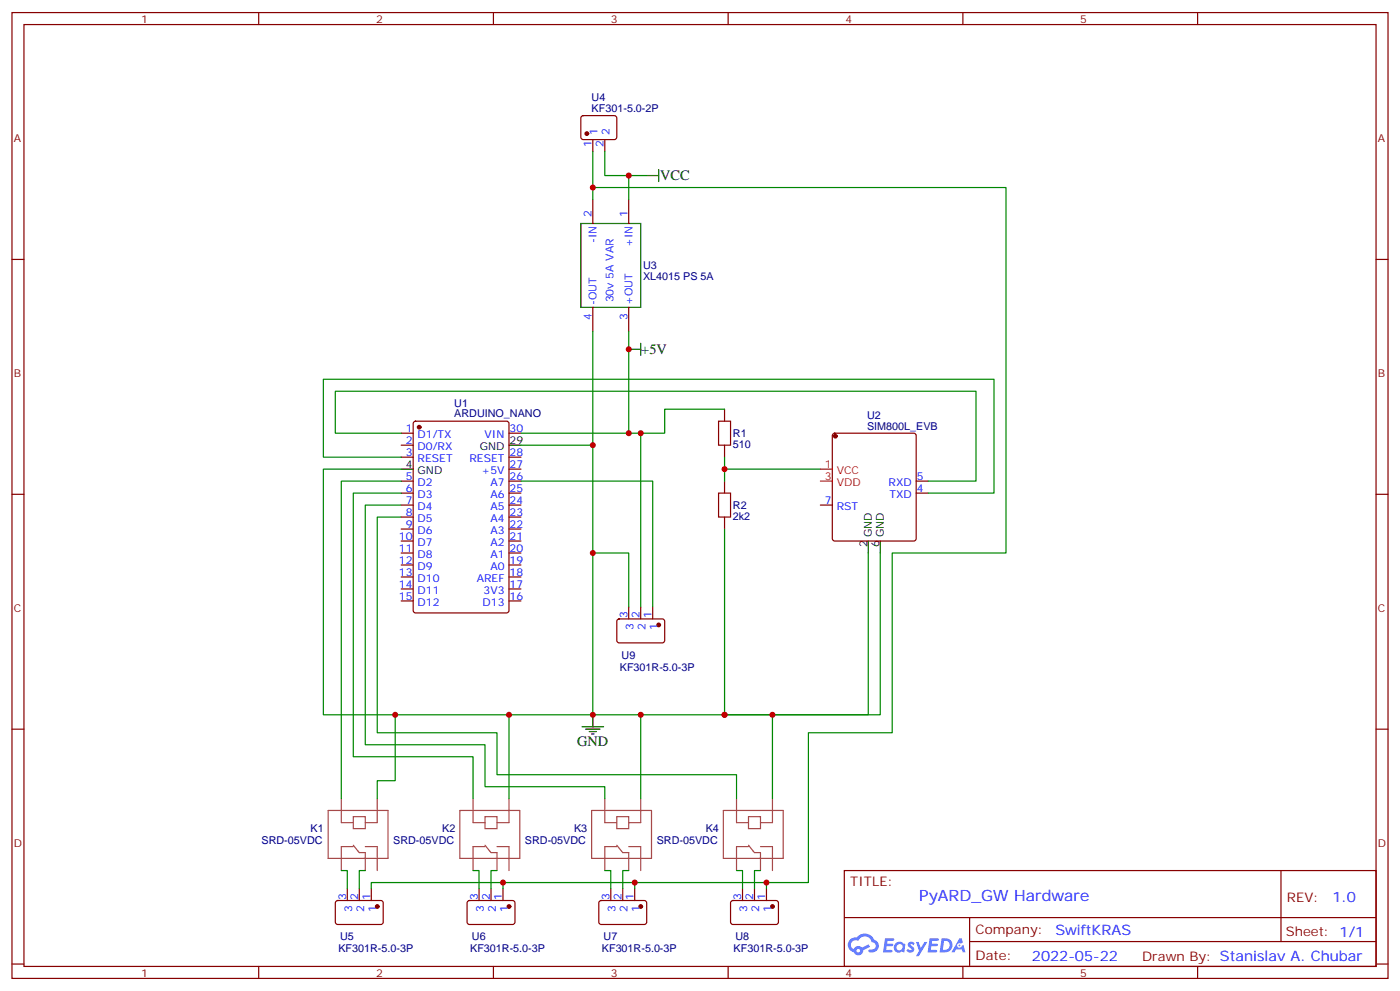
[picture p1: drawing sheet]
<svg xmlns="http://www.w3.org/2000/svg" width="412mm" height="292mm" viewBox="0 0 412 292" stroke-linecap="round" stroke-linejoin="round" font-family="sans-serif">
<g fill="none" stroke="#870000" stroke-width=".35">
<path d="M3.5 3.7h405.4v284.3h-405.4zM7.1 7.2h398.2v277.3h-398.2zM76.2 3.7v3.5M145.3 3.7v3.5M214.5 3.7v3.5M283.6 3.7v3.5M352.8 3.7v3.5M3.5 76.4h3.6M405.3 76.4h3.6M3.5 145.5h3.6M405.3 145.5h3.6M3.5 214.7h3.6"/>
<path d="M405.3 214.7h3.6M248.7 256.3h156.6v28.2h-156.6zM377.3 256.3v20.9M248.7 270.1h156.5M285.6 277.2h119.6M285.6 270.1v14.2M3.5 283.8h3.6M76.2 284.5v3.5M145.3 284.5v3.5M214.5 284.5v3.5M283.6 284.5v3.5M352.8 284.5v3.5"/>
<path d="M405.3 283.8h3.6"/>
</g>
<g fill="#5487ff">
<path d="M267.7 277.5a1.22 1.22 0 0 1 1.7 .2l-.4 .6a.47 .47 0 0 0-.3-.4 .47 .47 0 0 0-.5 .2l.1 .2a1.14 1.14 0 0 1 .8 1.8 1.14 1.14 0 0 1-1.9 0l-.2-.2 .5-.6 .7 .5a.29 .29 0 0 0 .3-.3 .29 .29 0 0 0-.2-.3 1.04 1.04 0 0 1-.6-1.7z"/>
<path d="M260.7 276.2h2.4l.3 .2-.2 .5-1.8 .1-.1 .8h1.5l.3 .4-.3 .4h-1.6l-.2 1.1h1.7l.2 .3-.2 .3-2.6 .1z"/>
<path d="M273.8 276.2h2.4l.3 .2-.1 .5-1.8 .1-.2 .8h1.6l.3 .4-.4 .4-1.6-.1-.1 1.1 1.7 .1 .2 .3-.2 .3-2.6 .1z"/>
<path d="M282.6 276.2h.7l.3 1.3-.6 .3a.69 .69 0 0 0-1 .3 .69 .69 0 0 0 .4 .9 .69 .69 0 0 0 .9-.6l.5-.2 .6 2.2h-.8l-.2-.9h-1.8l-.5 .9h-.8z"/>
<path d="M269.8 277.3h.8l.6 1.8 1.1-1.8h.9l-2.6 4.2h-.8l.9-1.5z"/>
<path d="M277.4 276.2l-.6 4.2h1.3a2.11 2.11 0 0 0 2.5-2.1 2.11 2.11 0 0 0-2.5-2.1zM278.1 277a1.39 1.39 0 0 1 1.7 1.4 1.39 1.39 0 0 1-1.8 1.2h-.3z"/>
<path d="M263.7 277.8a1.54 1.54 0 0 0-.1 2.2 1.54 1.54 0 0 0 2.2 .1l.6 .3 .3-2.3-.2-.3h-.4a1.49 1.49 0 0 0-2.4 0zM264 278.8a.94 .94 0 0 1 1.8 0 .94 .94 0 0 1-1.8 0z"/>
<path d="M250.4 276.6a2.18 2.18 0 0 0 1.1 3.7 1.44 1.44 0 0 0 1.6 .9 1.44 1.44 0 0 0 1.2-1.4l2-1.1-.5-.7-1.9 1a1.47 1.47 0 0 0-2.4 .4 1.39 1.39 0 0 1-.7-1.9 1.39 1.39 0 0 1 2-.5 2.12 2.12 0 0 1 2.2-1.3 2.12 2.12 0 0 1 1.9 1.7 1.14 1.14 0 0 1 1.1 1.4 1.14 1.14 0 0 1-1.7 .7 .43 .43 0 0 0-.5 .4 .43 .43 0 0 0 .4 .5 1.98 1.98 0 0 0 2.5-1.2 1.98 1.98 0 0 0-1.2-2.6 3.1 3.1 0 0 0-5.3-.6l-.9 .1zM252.3 279.9a.55 .55 0 0 1 1.1 0 .55 .55 0 0 1-1.1 0z"/>
<circle cx="282.6" cy="278.3" r=".26"/>
</g>
<g fill="none" stroke="#870000" stroke-width=".35">
<path d="M171.3 34.2l.5-.2 9.4 .1 .5 .6-.1 6-.6 .4-9.5-.1-.4-.6v-5.7zM174.6 41.1v3.5M174.6 58.7v7.1M178.2 41.1v3.5M185.2 58.7v7.1M174.6 90.5v7M185.2 90.5v7M118.2 127.5h3.5M118.2 131.1h3.5M118.2 134.6h3.5M121.9 124.2l.5-.2h26.8l.7 .4v55.3l-.4 .7h-27.1l-.6-.4-.1-55.3zM149.9 127.5h3.6"/>
<path d="M149.9 134.6h3.6M149.9 138.1h3.6M213.4 120.5v3.5M213.4 131.1v3.5M245.4 127.7l.5-.2h23.3l.5 .2 .2 .5v30.4l-.3 .5-.4 .2h-23.3l-.5-.3-.2-.4v-30.4zM118.2 141.6h3.5M118.2 145.2h3.5M118.2 148.7h3.5M118.2 152.2h3.5M118.2 155.8h3.5M118.2 159.3h3.5M149.9 141.6h3.6"/>
<path d="M149.9 145.2h3.6M149.9 148.7h3.6M149.9 152.2h3.6M149.9 155.8h3.6M149.9 159.3h3.6M213.4 141.6v3.6M213.4 152.2v3.6M241.7 148.7h3.5M269.9 141.6h3.5M269.9 145.2h3.5M118.2 162.8h3.5M118.2 166.3h3.5"/>
<path d="M118.2 169.9h3.5M118.2 173.4h3.5M118.2 176.9h3.5M149.9 162.8h3.6M149.9 166.3h3.6M149.9 169.9h3.6M149.9 173.4h3.6M149.9 176.9h3.6M185.2 178.7v3.5M188.7 178.7v3.5M192.3 178.7v3.5M181.9 182.4l.5-.2 13 .1 .4 .6-.1 5.9-.6 .5-13-.1-.4-.6v-5.7z"/>
<path d="M99 265.3l.5-.2 13 .1 .4 .6-.1 5.9-.6 .5-13-.1-.4-.6v-5.7zM102.3 261.6v3.5M105.8 261.6v3.5M109.4 261.6v3.5M137.8 265.3l.5-.2 13 .1 .4 .6-.1 5.9-.6 .5-13-.1-.4-.6v-5.7zM141.1 261.6v3.5M144.6 261.6v3.5M148.2 261.6v3.5M176.6 265.3l.5-.2 13 .1 .4 .6-.1 5.9-.6 .5-13-.1-.4-.6v-5.7zM179.9 261.6v3.5M183.4 261.6v3.5M187 261.6v3.5"/>
<path d="M215.4 265.3l.5-.2 13 .1 .4 .6-.1 5.9-.6 .5-13-.1-.4-.6v-5.7zM218.7 261.6v3.5M222.2 261.6v3.5M225.8 261.6v3.5"/>
</g>
<g fill="#870000" stroke="#870000" stroke-width=".35">
<circle cx="123.5" cy="125.8" r=".53"/>
<circle cx="246.1" cy="128.4" r=".53"/>
<circle cx="172.9" cy="39.3" r=".53"/>
<circle cx="111.1" cy="266.9" r=".53"/>
<circle cx="149.9" cy="266.9" r=".53"/>
<circle cx="188.7" cy="266.9" r=".53"/>
<circle cx="227.5" cy="266.9" r=".53"/>
<circle cx="194" cy="184" r=".53"/>
</g>
<g fill="none" stroke="#000" stroke-width=".35">
<path d="M190.5 51.7h3.5M194 49.9v3.5M171.1 65.8h17.6v24.7h-17.6zM185.2 102.8h3.5M188.7 101.1v3.5M118.2 138.1h3.5M149.9 131.1h3.6M255.8 159.3v3.5M259.3 159.3v3.5M171.4 214h6.4M172.5 214.7h4.2M173.6 215.4h2.1"/>
<path d="M174.3 216.1h.7M174.6 210.4v3.6"/>
</g>
<path d="M241.7 138.1h3.5M241.7 141.6h3.5" fill="none" stroke="#f00" stroke-width=".35"/>
<g fill="none" stroke="#008700" stroke-width=".35">
<path d="M174.6 55.2h121.7v107.6h-33.5v52.9h-24.7v44.1h-128.7v1.8M174.6 44.6v14.1M178.2 44.6v7.1h7v7M185.2 51.7h5.3M174.6 97.5v33.6M185.2 97.5v30h-31.7M118.2 138.1h-23v72.3h160.6v-47.6M118.2 134.6h-23v-22.9h197.6v33.5h-19.4M118.2 127.5h-19.4v-12.3h188.7v26.4h-14.1M153.5 131.1h21.1v79.3M188.7 127.5v51.2M213.4 120.5h-17.6v7h-10.6"/>
<path d="M213.4 134.6v7M213.4 138.1h28.3M118.2 141.6h-17.7v93.5M118.2 145.2h-14.1v77.6h35.2v12.3M118.2 148.7h-10.6v70.6h35.3v12.3h35.3v3.5M118.2 152.2h-7.1v63.5h35.3v12.4h70.6v7M153.5 141.6h38.8v37.1M213.4 155.8v54.6h45.9v-47.6M174.6 162.8h10.6v15.9M116.4 210.4v19.4h-5.3v5.3M149.9 210.4v24.7M188.7 210.4v24.7"/>
<path d="M227.5 210.4v24.7M100.5 256.3h1.8v5.3M107.6 256.3h-1.8v5.3M139.3 256.3h1.8v5.3M146.4 256.3h-1.8v5.3M148.2 259.8v1.8M178.2 256.3h1.7v5.3M185.2 256.3h-1.8v5.3M187 259.8v1.8M217 256.3h1.7v5.3M224 256.3h-1.8v5.3M225.8 259.8v1.8"/>
</g>
<path d="M211.7 124h3.5v7.1h-3.5zM211.7 145.2h3.5v7h-3.5z" fill="none" stroke="#a10000" stroke-width=".35"/>
<g fill="none" stroke="#a64a4a" stroke-width=".35">
<path d="M96.7 238.6h17.6v14.1h-17.6zM100.5 235.1v7.1h3.6M111.1 235.1v7.1h-3.5M135.5 238.6h17.6v14.1h-17.6zM139.3 235.1v7.1h3.6M149.9 235.1v7.1h-3.5M174.3 238.6h17.6v14.1h-17.6zM178.2 235.1v7.1h3.5M188.7 235.1v7.1h-3.5M213.1 238.6h17.6v14.1h-17.6zM217 235.1v7.1h3.5M227.5 235.1v7.1h-3.5"/>
<path d="M104.1 240.4h3.5v3.5h-3.5zM104.1 249.2h-3.6v7.1M104.1 248.8l1.7 2.2h1.8v5.3M107.6 249.2h3.5v7.1M142.9 240.4h3.5v3.5h-3.5zM142.9 249.2h-3.6v7.1M142.9 248.8l1.7 2.2h1.8v5.3M146.4 249.2h3.5v7.1M181.7 240.4h3.5v3.5h-3.5zM181.7 249.2h-3.5v7.1M181.7 248.8l1.7 2.2h1.8v5.3M185.2 249.2h3.5v7.1"/>
<path d="M220.5 240.4h3.5v3.5h-3.5zM220.5 249.2h-3.5v7.1M220.5 248.8l1.7 2.2h1.8v5.3M224 249.2h3.5v7.1"/>
</g>
<g fill="#c00">
<circle cx="213.4" cy="210.4" r=".88"/>
<circle cx="174.6" cy="210.4" r=".88"/>
<circle cx="174.6" cy="131.1" r=".88"/>
<circle cx="185.2" cy="102.8" r=".88"/>
<circle cx="185.2" cy="51.7" r=".88"/>
<circle cx="185.2" cy="127.5" r=".88"/>
<circle cx="213.4" cy="138.1" r=".88"/>
<circle cx="116.4" cy="210.4" r=".88"/>
<circle cx="149.9" cy="210.4" r=".88"/>
<circle cx="188.7" cy="210.4" r=".88"/>
<circle cx="227.5" cy="210.4" r=".88"/>
<circle cx="174.6" cy="55.2" r=".88"/>
<circle cx="148.2" cy="259.8" r=".88"/>
<circle cx="187" cy="259.8" r=".88"/>
<circle cx="225.8" cy="259.8" r=".88"/>
<circle cx="188.7" cy="127.5" r=".88"/>
<circle cx="174.6" cy="162.8" r=".88"/>
</g>
<text font-size="4.6" fill="#00f" x="270.8" y="265.3">PyARD_GW Hardware</text>
<g font-size="4.2">
<text x="194.5" y="53.1">VCC</text>
<text x="188.9" y="104.2">+5V</text>
<text x="170" y="219.6">GND</text>
</g>
<g font-size="4.2" fill="#00f">
<text x="392.5" y="265.6">1.0</text>
<text x="310.9" y="275.1">SwiftKRAS</text>
<text x="304" y="282.9">2022-05-22</text>
</g>
<g font-size="3.9" fill="#800">
<text x="250.5" y="260.9">TITLE:</text>
<text x="379.1" y="265.6">REV:</text>
<text x="287.4" y="275.1">Company:</text>
<text x="378.7" y="275.7">Sheet: 1/1</text>
<text x="287.4" y="282.8">Date:</text>
<text x="336.4" y="282.8">Drawn By: Stanislav A. Chubar</text>
</g>
<g font-size="3.2" fill="#800">
<text x="41.6" y="6.7">1</text>
<text x="110.8" y="6.7">2</text>
<text x="179.9" y="6.7">3</text>
<text x="249.1" y="6.7">4</text>
<text x="318.2" y="6.7">5</text>
<text x="4.1" y="41.8">A</text>
<text x="405.9" y="41.8">A</text>
<text x="4.1" y="110.9">B</text>
<text x="405.9" y="110.9">B</text>
<text x="4.1" y="180.1">C</text>
<text x="405.9" y="180.1">C</text>
<text x="4.1" y="249.2">D</text>
<text x="405.9" y="249.2">D</text>
<text x="41.6" y="287.5">1</text>
<text x="110.8" y="287.5">2</text>
<text x="179.9" y="287.5">3</text>
<text x="249.1" y="287.5">4</text>
<text x="318.2" y="287.5">5</text>
</g>
<g font-size="3.2" fill="#000080">
<text x="174.3" y="29.8">U4</text>
<text x="174.3" y="33">KF301-5.0-2P</text>
<text x="189.4" y="82.5">XL4015 PS 5A</text>
<text x="189.4" y="79.3">U3</text>
<text x="133.8" y="119.9">U1</text>
<text x="133.8" y="122.8">ARDUINO_NANO</text>
<text x="255.4" y="123.3">U2</text>
<text x="215.9" y="131.9">510</text>
<text x="215.9" y="128.7">R1</text>
<text x="255.4" y="126.5">SIM800L_EVB</text>
<text x="215.9" y="149.8">R2</text>
<text x="215.9" y="153">2k2</text>
<text x="182.6" y="197.5">KF301R-5.0-3P</text>
<text x="183.1" y="194">U9</text>
<text x="91.5" y="245.1">K1</text>
<text x="130.3" y="245.1">K2</text>
<text x="169.1" y="245.1">K3</text>
<text x="207.9" y="245.1">K4</text>
<text x="77" y="248.6">SRD-05VDC</text>
<text x="115.8" y="248.6">SRD-05VDC</text>
<text x="154.6" y="248.6">SRD-05VDC</text>
<text x="193.4" y="248.6">SRD-05VDC</text>
<text x="99.7" y="280.4">KF301R-5.0-3P</text>
<text x="100.2" y="276.9">U5</text>
<text x="138.5" y="280.4">KF301R-5.0-3P</text>
<text x="139" y="276.9">U6</text>
<text x="177.3" y="280.4">KF301R-5.0-3P</text>
<text x="177.8" y="276.9">U7</text>
<text x="216.1" y="280.4">KF301R-5.0-3P</text>
<text x="216.6" y="276.9">U8</text>
</g>
<g font-size="3.2" fill="#00f">
<text x="176" y="39.8" transform="rotate(-90 176 39.8)">1</text>
<text x="179.6" y="39.8" transform="rotate(-90 179.6 39.8)">2</text>
<text x="174.3" y="43.3" transform="rotate(-90 174.3 43.3)">1</text>
<text x="177.8" y="43.3" transform="rotate(-90 177.8 43.3)">2</text>
<text x="174.3" y="64" transform="rotate(-90 174.3 64)">2</text>
<text x="184.9" y="64" transform="rotate(-90 184.9 64)">1</text>
<text x="175.7" y="71.6" transform="rotate(-90 175.7 71.6)">-IN</text>
<text x="186.3" y="72.8" transform="rotate(-90 186.3 72.8)">+IN</text>
<text x="175.7" y="89.8" transform="rotate(-90 175.7 89.8)">-OUT</text>
<text x="180.7" y="89" transform="rotate(-90 180.7 89)">30v 5A VAR</text>
<text x="186.3" y="89.8" transform="rotate(-90 186.3 89.8)">+OUT</text>
<text x="174.3" y="94.3" transform="rotate(-90 174.3 94.3)">4</text>
<text x="184.9" y="94.3" transform="rotate(-90 184.9 94.3)">3</text>
<text x="119.5" y="127.2">1</text>
<text x="119.5" y="130.7">2</text>
<text x="123" y="128.9">D1/TX</text>
<text x="142.7" y="128.9">VIN</text>
<text x="150.1" y="127.2">30</text>
<text x="119.5" y="134.2">3</text>
<text x="123" y="132.5">D0/RX</text>
<text x="123" y="136">RESET</text>
<text x="138.3" y="136">RESET</text>
<text x="150.1" y="137.8">27</text>
<text x="150.1" y="134.2">28</text>
<text x="119.5" y="141.3">5</text>
<text x="123" y="143.1">D2</text>
<text x="141.8" y="139.5">+5V</text>
<text x="144.4" y="143.1">A7</text>
<text x="150.1" y="141.3">26</text>
<text x="261.7" y="143.1">RXD</text>
<text x="270.1" y="141.3">5</text>
<text x="119.5" y="144.8">6</text>
<text x="119.5" y="148.3">7</text>
<text x="123" y="146.6">D3</text>
<text x="144.4" y="146.6">A6</text>
<text x="150.1" y="148.3">24</text>
<text x="150.1" y="144.8">25</text>
<text x="243" y="148.3">7</text>
<text x="262" y="146.6">TXD</text>
<text x="270.1" y="144.8">4</text>
<text x="119.5" y="151.9">8</text>
<text x="119.5" y="155.4">9</text>
<text x="123" y="150.1">D4</text>
<text x="123" y="153.6">D5</text>
<text x="144.4" y="153.6">A4</text>
<text x="144.4" y="150.1">A5</text>
<text x="150.1" y="155.4">22</text>
<text x="150.1" y="151.9">23</text>
<text x="246.5" y="150.1">RST</text>
<text x="117.5" y="158.9">10</text>
<text x="123" y="157.2">D6</text>
<text x="123" y="160.7">D7</text>
<text x="144.4" y="160.7">A2</text>
<text x="144.4" y="157.2">A3</text>
<text x="150.1" y="158.9">21</text>
<text x="117.5" y="162.5">11</text>
<text x="117.5" y="166">12</text>
<text x="123" y="164.2">D8</text>
<text x="123" y="167.7">D9</text>
<text x="144.4" y="167.7">A0</text>
<text x="144.4" y="164.2">A1</text>
<text x="150.1" y="166">19</text>
<text x="150.1" y="162.5">20</text>
<text x="117.5" y="169.5">13</text>
<text x="117.5" y="173">14</text>
<text x="123" y="171.3">D10</text>
<text x="140.4" y="171.3">AREF</text>
<text x="150.1" y="173">17</text>
<text x="150.1" y="169.5">18</text>
<text x="117.5" y="176.6">15</text>
<text x="123" y="174.8">D11</text>
<text x="123" y="178.3">D12</text>
<text x="142.1" y="178.3">D13</text>
<text x="142.4" y="174.8">3V3</text>
<text x="150.1" y="176.6">16</text>
<text x="184.9" y="182" transform="rotate(-90 184.9 182)">3</text>
<text x="186.6" y="185.5" transform="rotate(-90 186.6 185.5)">3</text>
<text x="188.4" y="182" transform="rotate(-90 188.4 182)">2</text>
<text x="190.1" y="185.5" transform="rotate(-90 190.1 185.5)">2</text>
<text x="191.9" y="182" transform="rotate(-90 191.9 182)">1</text>
<text x="193.7" y="185.5" transform="rotate(-90 193.7 185.5)">1</text>
<text x="102" y="264.9" transform="rotate(-90 102 264.9)">3</text>
<text x="103.7" y="268.4" transform="rotate(-90 103.7 268.4)">3</text>
<text x="105.5" y="264.9" transform="rotate(-90 105.5 264.9)">2</text>
<text x="107.2" y="268.4" transform="rotate(-90 107.2 268.4)">2</text>
<text x="109" y="264.9" transform="rotate(-90 109 264.9)">1</text>
<text x="110.8" y="268.4" transform="rotate(-90 110.8 268.4)">1</text>
<text x="140.8" y="264.9" transform="rotate(-90 140.8 264.9)">3</text>
<text x="142.5" y="268.4" transform="rotate(-90 142.5 268.4)">3</text>
<text x="144.3" y="264.9" transform="rotate(-90 144.3 264.9)">2</text>
<text x="146" y="268.4" transform="rotate(-90 146 268.4)">2</text>
<text x="147.8" y="264.9" transform="rotate(-90 147.8 264.9)">1</text>
<text x="149.6" y="268.4" transform="rotate(-90 149.6 268.4)">1</text>
<text x="179.6" y="264.9" transform="rotate(-90 179.6 264.9)">3</text>
<text x="181.3" y="268.4" transform="rotate(-90 181.3 268.4)">3</text>
<text x="183.1" y="264.9" transform="rotate(-90 183.1 264.9)">2</text>
<text x="184.9" y="268.4" transform="rotate(-90 184.9 268.4)">2</text>
<text x="186.6" y="264.9" transform="rotate(-90 186.6 264.9)">1</text>
<text x="188.4" y="268.4" transform="rotate(-90 188.4 268.4)">1</text>
<text x="218.4" y="264.9" transform="rotate(-90 218.4 264.9)">3</text>
<text x="220.1" y="268.4" transform="rotate(-90 220.1 268.4)">3</text>
<text x="221.9" y="264.9" transform="rotate(-90 221.9 264.9)">2</text>
<text x="223.7" y="268.4" transform="rotate(-90 223.7 268.4)">2</text>
<text x="225.4" y="264.9" transform="rotate(-90 225.4 264.9)">1</text>
<text x="227.2" y="268.4" transform="rotate(-90 227.2 268.4)">1</text>
</g>
<g font-size="3.2">
<text x="150.1" y="130.7">29</text>
<text x="119.5" y="137.8">4</text>
<text x="141.3" y="132.5">GND</text>
<text x="123" y="139.5">GND</text>
<text x="255.4" y="161.1" transform="rotate(-90 255.4 161.1)">2</text>
<text x="256.8" y="158.2" transform="rotate(-90 256.8 158.2)">GND</text>
<text x="258.9" y="161.1" transform="rotate(-90 258.9 161.1)">6</text>
<text x="260.3" y="158.2" transform="rotate(-90 260.3 158.2)">GND</text>
</g>
<g font-size="3.2" fill="#f00">
<text x="243" y="137.8">1</text>
<text x="243" y="141.3">3</text>
<text x="246.5" y="139.5">VCC</text>
<text x="246.5" y="143.1">VDD</text>
</g>
</svg>
